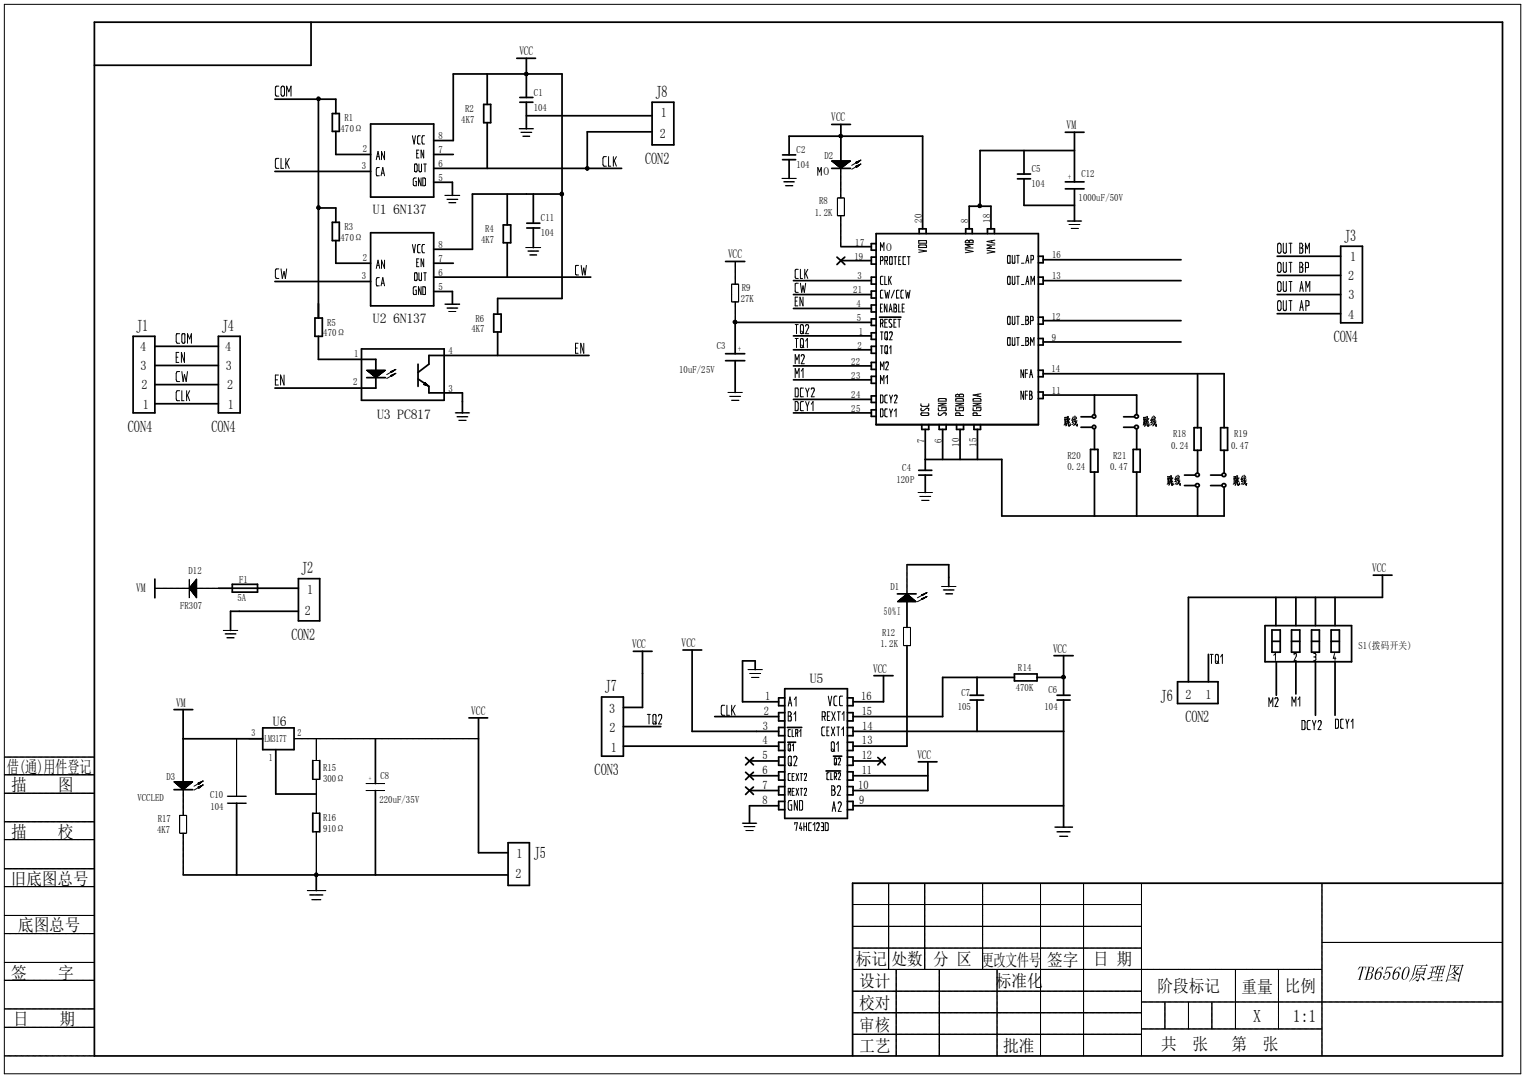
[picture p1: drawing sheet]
<svg xmlns="http://www.w3.org/2000/svg" width="297mm" height="210mm" viewBox="0 0 297 210" stroke-linecap="round" stroke-linejoin="round" font-family="sans-serif">
<g fill="none" stroke="#000" stroke-width=".19">
<path d="M.8 .8h295.2v208.2h-295.2zM54.3 16.8h-.5l-.2 .3 .1 1.5 .6 .1M54.8 16.8h.3l.3 .3v1.3l-.3 .3-.3-.1-.1-.2zM55.8 18.7v-1.9l.4 1.1 .4-1.1v1.9M54.3 30.8h-.5l-.2 .4 .1 1.5 .6 .1M54.7 30.8v2h.5M55.6 30.8v2M55.8 31.7l.5 1.1M56.3 30.8l-.7 1.2M73.2 31.1l.4-1.6 .3 1.6M73.4 30.5h.3M73.8 32.6l-.5 .1-.1 .2 .1 1.3h.5"/>
<path d="M74.2 34.2l.3-1.6 .3 1.6M74.3 33.7h.4M74.8 29.5v1.6l-.5-1.6v1.6M80.3 26.4l.3 1.6 .3-1.6M80.7 32l.4-.1 .1 .3v1l-.2 .2h-.3zM81 34.6h-.3l-.3 .3v1l.3 .3h.3v-.9h-.1M81.1 29.9h.3M81.5 29.2h-.4v1.5h.4M81.5 31.9v1.3l.2 .2h.3v-1.5M81.8 26.4h-.4l-.1 .2v1.3l.1 .1h.4M82 34.6v1.6l-.6-1.6v1.6M82.3 34.6l.5 .1v1.4l-.2 .1h-.3z"/>
<path d="M82.5 29.2v1.5l-.5-1.5v1.5M82.5 31.9h.5M82.6 26.4h-.3l-.2 .4 .1 1.1 .4 .1M82.7 31.9v1.5M86.5 38h3M87 38.8h2.2M87.3 39.5h1.4M101 25.1h2.9M101.3 25.7h2.2M101.7 26.5h1.4M118 30.5h-.4l-.3 .3 .1 1.5h.6M118.4 30.5v1.8h.5"/>
<path d="M119.4 30.5v1.8M119.5 31.2l.5 1.1M120 30.5l-.6 1.1M152.1 34.7h2.9M152.5 35.4h2.2M152.8 36.2h1.5M159.2 34.1v-1.5l.3 .8 .4-.8v1.5M161.9 31.3h3.6l-1.8 1.5zM163 38.5h1.3v3.5h-1.3zM163.7 32.8v5.7M167.6 31.2l-1.8 1M167.6 31.9l-1.8 1"/>
<path d="M54.3 52.3l-.6 .1-.1 .3 .1 1.4 .6 .1M54.7 52.3l.2 1.9 .4-1.4 .2 1.4 .3-1.9M73.2 52.2l.4-1.6 .3 1.6M73.4 51.6h.3M73.8 54l-.5 .1-.1 .3 .1 1.2h.5M74.2 55.6l.3-1.6 .3 1.6M74.3 55.1h.4M74.8 50.6v1.6l-.5-1.6v1.6M80.3 47.6l.3 1.6 .3-1.6M80.7 53.2l.4-.1 .1 .2v1.1l-.2 .2-.3-.1zM81 55.8h-.3l-.3 .2 .1 1.3h.5v-.8h-.1M81.1 51.1h.3"/>
<path d="M81.5 50.4h-.4v1.5h.4M81.5 53.1v1.3l.2 .2 .3-.1v-1.4M81.8 47.6h-.4l-.1 .2v1.2l.1 .2h.4M82 55.8v1.5l-.6-1.5v1.5M82.3 55.8l.5 .1-.1 1.4h-.4zM82.5 50.4v1.5l-.5-1.5v1.5M82.5 53.1h.5M82.6 47.6h-.3l-.2 .3 .1 1.2 .4 .1M82.7 53.1v1.5M86.5 59.2h3M87 59.9h2.2M102.3 48.2h2.9"/>
<path d="M102.7 48.9h2.2M103 49.6h1.5M112.6 51.6l-.6 .1v1.7l.6 .1M113.1 51.6l.3 1.9 .2-1.3 .3 1.3 .2-1.9M142.4 55.3h1.4v3.5h-1.4zM143.1 50.9v4.4M143.1 58.8v3.9M154.8 58.6h.3M155.3 57.8h-.5v1.7h.5M155.4 55.1l-.6 .1v1.5l.1 .2h.5M155.4 52.4h-.5l-.1 .2v1.4l.1 .2h.5M155.8 52.4v1.8h.4"/>
<path d="M155.8 55.1l.2 1.8 .3-1.3 .2 1.3 .3-1.8M156.3 57.8v1.7l-.6-1.7v1.7M156.6 52.4v1.8M156.8 53.2l.4 1M157.2 52.4l-.6 1.1M163.7 42v6M171.4 59.9h.2M171.4 48.8v-1.6l.3 .9 .3-.9v1.6M171.4 50.7h.4v-.7h-.4v1.5M171.8 59.2h-.4v1.5h.4M171.9 53.8h-.4l-.1 .1v1.3l.1 .2h.4M171.9 56.5h-.4l-.1 .1v1.3l.5 .1"/>
<path d="M172.2 53.8v1.6h.4M172.2 50.7h.5v-.7h-.5v1.5M172.2 56.5l.3 1.5 .2-1.1 .2 1.1 .2-1.5M172.5 50.7l.2 .8M172.6 59.2v1.5l-.5-1.5v1.5M173 53.8v1.6M173.1 54.4l.4 1M173.1 50h.6v1.4l-.2 .1-.4-.1zM173.5 53.8l-.5 .9M174 59.9h.4v.8h-.4v-1.5h.3l.2 .3-.2 .4M174 50h.5M174.1 56.5l-.6 1.5"/>
<path d="M174.2 50v1.5M174.9 59.2v1.5h.4M174.9 50.6h.3M175 56.5l-.5 .1v1.4h.5M175.3 50h-.4v1.5h.4M175.6 59.9h.3M175.9 56.5h-.4l-.2 .2 .1 1.3h.5M176 59.2h-.4v1.5h.4M176.3 56.5l.1 1.5 .3-1.1 .2 1.1 .2-1.5M176.3 50h-.5v1.4l.5 .1M176.6 50h.5M176.9 50v1.5"/>
<path d="M178.8 47.8l1.5-.1v.5h-1.5zM178.8 48.6l1.5 .3-1.5 .2M178.8 46.8h1.5v.5h-1.5zM187.9 48.6l1.5 .3-1.5 .3M188.6 47l-.4-.3-.3 .3v.2h1.5v-.4h-.8v.4M189.4 47.6h-1.5l.9 .3-.9 .4h1.5M192.1 48.7l1.5 .3-1.5 .3M193 46.8v.4M193.6 47.7h-1.5l.9 .3-.9 .3h1.5M193.6 46.7l-1.5 .3 1.5 .3M196.2 49.8h.4v1.4h-.4l-.1-.2zM196.3 53.8h.3v1.5l-.2 .1-.2-.1-.1-.3v-.9z"/>
<path d="M197 53.8v1.4l.2 .2 .3-.2v-1.4M197 49.7l.1 1.5 .4-.1v-1.4M197.9 53.8h.5M197.9 49.7h.5M198.1 49.7v1.5M198.1 53.8v1.6M198.8 55.4h.5M198.8 51.2h.5M199.6 55.4l.4-1.6 .2 1.6M199.6 51.2l.4-1.5 .2 1.5M199.8 54.8h.4M199.8 50.7h.4"/>
<path d="M200.7 50.5h.4l.1-.5-.2-.3h-.3v1.5M200.7 55.4v-1.6l.3 .9 .3-.9v1.6M207.7 43h2.9M208 43.7h2.2M208.4 44.4h1.5M248.8 47.4l.3-.1 .2 .4v1.2l-.2 .4-.3-.1-.1-.3zM248.8 54.9l.3-.1 .2 .3v1.3l-.2 .3-.3-.1-.1-.2zM248.8 51.1h.3l.2 .3v1.3l-.2 .3-.3-.1-.1-.2zM248.8 58.6l.3-.1 .2 .3v1.3l-.2 .4-.3-.1-.1-.3zM249.8 47.3v1.6l.2 .4 .4-.2v-1.8M249.8 51.1v1.6l.2 .3 .4-.2v-1.7M249.8 54.8v1.6l.2 .3 .4-.1v-1.8"/>
<path d="M249.8 58.5v1.6l.2 .4 .4-.2v-1.8M250.9 47.3h.6M250.9 54.8h.6M250.9 51.1h.6M250.9 58.5h.6M251.2 47.3v2M251.2 51.1v1.9M251.2 54.8v1.9M251.2 58.5v2M253 47.3h.3l.3 .5-.3 .5 .3 .1v.6l-.3 .3h-.3zM253 48.3h.3M253 51.1h.3l.3 .4-.3 .5 .3 .2v.5l-.3 .3h-.3z"/>
<path d="M253 52h.3M253 56.7l.3-1.9 .4 1.9M253.1 56h.5M253.1 59.8h.5M254.1 49.3v-2l.3 1.1 .4-1.1v2M254.1 52.1l.6-.1v-.8l-.3-.1h-.3v1.9M254.2 59.5l.6-.1v-.7l-.3-.2h-.3v2M254.2 56.7v-1.9l.3 1.1 .4-1.1v1.9M34.3 69.5h.3M34.8 68.6h-.5v1.9h.5M35 64.9h-.6l-.1 .3 .1 1.5 .6 .1M35 72.3l-.6 .1-.1 .2 .1 1.6 .6 .1"/>
<path d="M35 76h-.5l-.2 .4 .1 1.5 .6 .1M35.4 76v2h.4M35.4 72.3l.2 2 .3-1.4 .3 1.4 .3-2M35.5 64.9l.5 .1v1.6l-.2 .2-.3-.1-.1-.2zM35.9 68.6v1.9l-.6-1.9v1.9M36.3 76v2M36.5 66.8v-1.9l.4 1.1 .4-1.1v1.9M36.5 76.9l.4 1.1M36.9 76l-.6 1.2M53.6 73.9h.4M54.2 73h-.6v1.9h.6M55.3 73v1.9l-.7-1.9v1.9"/>
<path d="M71.4 72.1h3.6l-1.8 1.4zM77 71.9l-1.7 1M77 72.6l-1.7 1.1M87.3 60.6h1.4M112 67.7h.4M112.5 66.8h-.5v1.9h.5M113.6 66.8v1.9l-.6-1.9v1.9M141.6 76.4h2.9M142 77.1h2.2M142.3 77.9h1.5M154.8 63.2h.6M154.8 78.1l.5 .1 .1 .3v1.1l-.3 .3h-.3z"/>
<path d="M154.8 75.5h.5l.1 .3-.1 1.4h-.5zM154.8 70.8v-1.8l.3 1 .4-1v1.8M154.8 73.5v-1.8l.3 1 .4-1v1.8M154.8 65.9h.6M155 63.2v1.7M155 65.9v1.7M156 63.2h.3l.1 .3v1.1l-.3 .3h-.3v-1.6zM156 65.9l.3 .1 .1 .2v1.1l-.3 .3h-.3v-1.6zM156 72.2l.3-.5v1.8M156 69.3l.1-.3 .4 .1v.3l-.5 1.4h.5M156 64.4l.5 .5M156 67.1l.5 .5"/>
<path d="M156.4 78.1h-.4l-.2 .2v1.5l.6 .1M156.4 75.5l-.6 .1v1.5l.6 .1M156.8 63.5l.2-.3h.3l.1 .5-.6 1.2h.6M156.8 66.4l.3-.5v1.7M156.8 75.5l.3 .9M156.8 78.1l.3 1M157.1 76.4v.8M157.1 79.1v.8M157.5 75.5l-.4 .9M157.5 78.1l-.4 1M157.9 75.8l.1-.3h.4l.1 .4-.6 1.3h.6M157.9 78.7l.3-.6v1.8"/>
<path d="M171.4 79.6h.4l.1 .2v1.1l-.2 .2h-.3zM171.4 62.9h.4v-.8h-.4v1.6M171.4 72v-1.6l.3 .9 .3-.9v1.6M171.4 74.7v-1.6l.3 .9 .3-.9v1.6M171.4 76.9h.3l.2 .2v1l-.2 .3h-.3zM171.4 64.6h.5M171.4 67.3h.5M171.6 64.6v1.5M171.6 67.3v1.5M171.6 62.9l.3 .8M172.2 62.8h.4M172.3 64.6h.4v1.4l-.1 .1-.4-.2z"/>
<path d="M172.3 67.3h.4v1.4l-.1 .1-.4-.2zM172.4 73.6l.3-.5v1.6M172.4 70.7l.1-.3 .4 .1v.5l-.5 1h.5M172.5 65.7l.3 .4M172.5 68.4l.3 .4M172.7 79.6h-.4l-.1 .2v1.1l.3 .2h.2M172.7 62.1h-.5v1.6h.5M172.7 76.9l-.4 .1-.1 .1v1l.1 .2 .4 .1M173.1 60.7l.2-1.5 .4 1.5M173.1 60.2h.4M173.1 64.9l.1-.3 .5 .1v.4l-.6 1h.6M173.1 67.7l.3-.4v1.5"/>
<path d="M173.1 76.9l.3 .7M173.1 79.6l.3 .7M173.4 77.6v.8M173.6 62.2h-.5v.5l.5 .5v.4h-.5M173.7 76.9l-.3 .7M173.7 79.6l-.3 .7M174 62.8h.2M174.1 77.1l.1-.2 .4 .1v.4l-.5 1h.5M174.4 62.1h-.4v1.6h.4M174.8 62.1h.5M175 62.1v1.6M179.2 78.6v.3l.3 .2 1.3-.1v-.4"/>
<path d="M179.3 79.4v.5h.4l.7-.5 .4 .1-.1 .4M182.6 79.3l.1 .6h1.4v-.6h-.8v.3M182.6 78.5h1.5l-1.5 .5h1.5M182.7 77.6h1.2h.2v.5h-1.5zM186 79.3l.1 .6h1.4v-.6h-.8v.3M186 78.5h1.5l-1.5 .5h1.5M186 77.6h1.3l.2 .1v.4h-1.5zM186 76.9l.4-.2 .3 .2 .2-.2h.5l.1 .2v.3h-1.5zM186.7 76.9v.3M189.4 77.6h1.3l.2 .1v.4h-1.5zM189.4 79.3l.1 .6h1.3l.1-.6h-.8v.3M189.4 78.5h1.5l-1.5 .5h1.5"/>
<path d="M190.3 76.7v.4M190.9 76.6l-1.5 .3 1.5 .3M196.2 61.6h.4v1.5l-.2 .1-.2-.1-.1-.3zM196.2 65.7h.4v1.4l-.2 .1h-.1l-.2-.2zM197 61.6v1.4l.2 .2 .3-.2v-1.4M197 65.7v1.4l.2 .1 .3-.1v-1.4M197.9 65.7h.5M197.9 61.6h.5M198.1 61.6v1.6M198.1 65.7v1.5M198.8 67.2h.5M198.8 63.2h.5"/>
<path d="M199.2 72v1.5l-.5-1.5v1.5M199.2 76.1v1.6l-.5-1.6v1.6M199.6 76.9h.4M199.6 72.6h.4M199.6 66.4h.5v-.7h-.5v1.5h.4l.2-.3-.2-.5M199.6 61.6h.4l.2 .1v.4l-.2 .2 .2 .5-.2 .4h-.4zM199.6 62.3h.4M200 72h-.4v1.5M200 76.1h-.4v1.6M200.4 76.1l.4 .2v.4l-.1 .2a.45 .45 0 0 1 .2 .5 .45 .45 0 0 1-.5 .3zM200.4 76.9h.3M200.4 73.5l.3-1.5 .3 1.5"/>
<path d="M200.5 72.9h.3M200.6 62.4l.5-.1v-.6l-.2-.1h-.3v1.6M200.6 67.2v-1.5l.3 .8 .4-.8v1.5M253 60.5l.3-2 .4 2M88.6 80.3h2.8M88.9 81.1h2.2M89.2 81.8h1.6M173.4 80.3v.8M174.1 80l.3-.4v1.5M178.6 95.8h2.9M179 96.6h2.2M179.3 80.3h1.4l.1 .5-1.3 .1-.3-.2z"/>
<path d="M179.3 97.4h1.5M182.7 80.3l-.1 .4 .3 .2 .7-.6h.5v.6M186.9 80.9v-.4l-.2-.2-.7 .1v.5h1.5M190.2 80.9l-.1-.6-.7 .1v.5h1.5M207.3 81.2v.6M207.3 82v.6M207.3 81.3l.2-.1v.4h-.2M207.4 81.6l-.1 .9M207.4 82h.1M207.6 82.4l-.5 .3M207.6 81.6l.1 .2M207.8 81v1.1l-.4 .8"/>
<path d="M207.8 82l-.3 .1M207.9 81l.1 1.9 .3-.1v-.3M207.9 82l.3 .2M208.2 81.4l-.3 .5M208.9 81.1l-.3 .7 .3-.1M209 81.5l-.3 .7 .3-.1M209 82.4l-.4 .2M209.2 80.9l.1 1.6 .3 .4 .1-.4M209.4 81.1l.1 .3M209.5 81.4l-.5 .3M209.5 82l-.2 .5-.3 .3M209.6 81.9l-.6 .1"/>
<path d="M222.6 81.3l.1 .5-.1-.1 .3-.1 .1 .2M222.6 81.2v.1M222.6 82v.6M222.6 81.3h.3l-.1-.1v.4M222.8 81.6v.9M222.9 82h-.1M222.9 82.4l-.4 .3M223.1 81v1.3l-.3 .7M223.1 82l-.3 .2M223.4 81v1.9h.2v-.4M223.4 82l.1 .2M223.6 81.4l-.2 .5"/>
<path d="M224.3 81.1l-.4 .7h.4M224.4 81.5l-.4 .8 .4-.2M224.5 82.4l-.6 .3M224.5 80.9l.1 1.3 .4 .8v-.5M224.7 81.1l.2 .3M224.9 81.5l-.4 .2M225 81.9l-.5 .1M225 82l-.6 .9M227.2 92.7l.1 .1M227.3 92.8v.5M227.3 93.5v.6M227.3 92.8h.3"/>
<path d="M227.4 93.1v1M227.4 93.5h.2M227.6 92.7v.4h-.3M227.7 93.9l-.5 .3M227.7 93.1l.1 .2M227.8 92.5v1.1l-.3 .8M227.8 93.5l-.2 .2M228 93.5l.3 .2M228 92.5v1.8h.3M228.3 94v.3zM228.3 93l-.3 .4M228.9 92.6l-.2 .7h.2"/>
<path d="M229 93l-.3 .7 .3-.1M229.1 93.9l-.4 .3M229.3 92.5l.1 1.5 .3 .4v-.3M229.4 92.6l.1 .3M229.5 93l-.4 .2M229.6 93.4l-.5 .2M229.6 93.6l-.2 .5-.4 .2M240.2 92.8h.3M240.2 92.7v.6M240.2 93.5v.6M240.4 93.5h.1M240.4 93.1v1"/>
<path d="M240.5 92.7v.4h-.3M240.5 93.9l-.5 .3M240.5 93.1l.1 .2M240.7 92.5v1.3l-.3 .6M240.7 93.5l-.2 .2M240.9 92.5l.1 1.9 .2-.1v-.3M240.9 93.5l.2 .2M241.1 93l-.2 .4M241.8 92.6l-.2 .7h.2M241.9 93l-.3 .7 .4-.1M242 93.9l-.4 .3M242.1 92.5l.1 1.3 .4 .6 .1-.3"/>
<path d="M242.3 92.6l.2 .3M242.5 93l-.4 .2M242.5 93.6l-.3 .5-.3 .2M242.6 93.4l-.6 .2M30.1 114.5h6.7M36.8 112.7v3.6M38.3 112.7v3.6l-1.5-1.8zM38.3 114.5h4.3M174.7 117.1l1.8-1.5 1.8 1.5zM176.5 109.9v5.7M180.4 115.3l-1.8 1M180.4 116.1l-1.8 1"/>
<path d="M183.2 114.1h2.9M183.6 114.8h2.2M184 115.6h1.4M43.4 122.7h2.9M43.8 123.4h2.2M44.1 124.1h1.5M126 139h.6M126.3 139v1.9M127.3 139l.4 .2-.1 1.7-.5-.1v-1.6zM128.2 139.4l.2-.4 .4 .2v.5l-.6 1.2h.6M141.1 137.2h-.5l-.2 .4 .1 1.5 .6 .1M141.5 137.2v2h.5"/>
<path d="M142.4 137.2v2M142.6 138.1l.5 1.1M143.1 137.2l-.7 1.2M145.5 130.3h2.9M145.9 131.1h2.2M146.2 131.8h1.5M153.4 137.4l.4-1.8 .3 1.8M153.4 138.5h.4l.2 .4-.2 .5 .2 .1-.1 .8h-.5zM153.4 139.4h.4M153.6 136.8h.4M154.5 139l.4-.5v1.8M154.6 136.1l.3-.5v1.8"/>
<path d="M160 139.4h.6v-.7l-.2-.2h-.4v1.7M160.4 139.4l.2 .8M161 139.4h.4M161.2 135.5l.3 1.8 .4-1.8M161.5 138.5h-.5v1.7h.5M161.9 138.5l.7 1.7M162.6 138.5l-.7 1.7M162.9 135.5l-.5 .1-.1 .2 .1 1.4 .5 .1M163 138.5h.6M163.2 138.5v1.7M163.9 139l.4-.5v1.7M164 135.5h-.4l-.2 .1v1.6l.2 .1h.4"/>
<path d="M175.9 122.1h1.3v3.5h-1.3zM235.5 127.3h.6M235.8 127.3v1.8M236.7 127.3l.4 .1 .1 .3v1.1l-.3 .3-.3-.2v-1.4zM236.8 128.6l.4 .5M237.6 127.8l.3-.5v1.8M247 137.5v-1.7l.3 1 .4-1v1.7M247.9 127.5l.3-.3v1.3M248.2 136.1v-.3h.5l.1 .4-.6 1.3h.6M251.5 137.4v-1.8l.4 1.1 .3-1.1v1.8M251.9 127.4v-.2l.4 .1v.4l-.4 .8h.4M252.6 136.1l.4-.5v1.8"/>
<path d="M255.7 127.2h.3l.1 .1v.4l-.2 .1M255.7 127.8h.3l.1 .2-.1 .5h-.3M259.8 127.2l-.3 .9h.5M259.8 127.8v.7M259.9 140h.5l.1 .3v1.1l-.2 .3h-.4zM261.5 140h-.6v1.6l.2 .1h.4M262 140l.2 .8M262.6 140l-.4 .8M.8 159.9h17.6M.8 154.3h17.6M.8 150.8h17.6M.8 147.3h17.6"/>
<path d="M33.9 152.1h3.6l-1.9 1.6zM35 158.7h1.3v3.4h-1.3zM35.6 153.7v5M39.5 152l-1.7 1M39.5 152.7l-1.7 1.1M44.2 154.9h3.7M44.2 156.3h3.7M46.1 143.8v11.1M48.4 143.8h2.7M57.2 143.8h35.9M60.9 158.2h1.3M60.9 151.6h1.3"/>
<path d="M60.9 148h1.3M61.6 143.8v4.2M61.6 151.6v6.6M71.2 152.5h3.6M71.2 153.8h3.6M127.4 140.4l.4 .5M153.4 154.1h.4v-.7h-.4v1.4M153.5 144.8h.3v1.2l-.1 .1-.3-.1zM153.5 147.2h.5v1.6l-.2 .2-.3-.1-.1-.2zM153.7 154.1l.1 .7M153.7 145.7l.2 .4M153.8 148.4l.3 .6"/>
<path d="M153.8 142l-.4 .1v1.2h.4M153.8 150.5l-.4 .1v1.2l.4 .1M154.1 155.8l-.6 .1-.1 .2 .1 1.5h.6v-1h-.3M154.2 142v1.3h.3M154.2 151.1h.2M154.2 154h.2M154.2 145.1l.2-.3v1.3M154.5 147.5v-.3h.5l.1 .4-.6 1.4h.6M154.6 150.5h-.4v1.4h.4M154.6 153.4h-.4v1.4h.4M154.9 142.7l.4-.1-.1-.6h-.3v1.3M154.9 150.5l.5 1.4"/>
<path d="M154.9 153.4l.5 1.4M155.1 142.7l.2 .6M155.2 155.8v1.8l-.6-1.8v1.8M155.4 150.5l-.5 1.4M155.4 153.4l-.5 1.4M155.6 155.8h.4l.2 .2v1.5l-.2 .1h-.4zM155.6 142.3l.3-.3v1.3M155.8 150.5h.4M155.8 153.4h.4M156 150.5v1.4M156 153.4v1.4M156.5 150.8l.1-.3 .4 .1v.4l-.5 .9h.5"/>
<path d="M156.5 153.7l.1-.3 .4 .1v.3l-.5 1h.5M160.5 141.5h-.4l-.2 .2 .1 1.4 .5 .1M161 142.2h.2M161.4 150.4l-.4 .1v1.1l.4 .1M161.4 141.5h-.4v1.7h.4M161.7 150.4v1.3h.4M161.8 141.5l.7 1.7M161.9 153.8h.4l.2-.2v-.4l-.3-.3h-.3v1.9l.5-.1 .2-.4-.2-.5h-.2M162 157.9l.3-1.9 .3 1.9M162 144.4h.3l.1 .3v1.2l-.3 .3-.3-.2v-1.5zM162.1 145.7l.4 .5M162.1 157.2h.5"/>
<path d="M162.4 151.1l.4-.1v-.5l-.2-.1h-.2v1.3M162.5 147.5h.1l.2 .2v.9l-.2 .2h-.2zM162.5 141.5l-.7 1.7M162.6 151.1l.2 .6M162.6 148.4l.3 .4M162.8 144.9l.4-.5v1.8M162.9 141.5h.5M163 153.2l.2-.3 .4 .2v.5l-.6 1.2h.6M163.2 156.4l.1-.4 .4 .1v.4l-.5 1.4h.5M163.2 150.6l.1-.2 .3 .1v.4l-.4 .8h.4M163.2 141.5v1.7M163.2 147.7l.1-.2 .3 .1v.4l-.4 .8h.4"/>
<path d="M163.8 142l.4-.5v1.7M253.4 140.2h.4l.2 .2v1.4l-.2 .2h-.4zM255 140.2l-.5 .1-.1 .2 .1 1.4 .5 .1M255.4 140.2l.4 .9M255.8 141.1v.9M256.1 140.2l-.3 .9M256.5 140.5l.3-.3 .3 .2v.5l-.6 1.1h.6M262.2 140.8v.9M263 140.5l.3-.5v1.7M.8 178.1h17.6M.8 169.1h17.6M.8 172.6h17.6"/>
<path d="M.8 163.4h17.6M35.6 162.1v8.2M59.8 173.3h3.6M60.2 174.2h2.7M60.6 175.1h1.9M60.9 161.9h1.3M61.6 161.9v8.4M144.4 160.2h2.9M144.8 160.9h2.2M145.1 161.6h1.5M154.7 160.4v-.3h.5l-.3 1.5M155.9 160.1l-.3 1.1h.5"/>
<path d="M156 160.9v.7M156.5 160.1v1.5M156.5 160.9h.5M157 160.1v1.5M157.9 160.1l-.5 .1v1.3l.5 .1M158.2 160.5l.4-.4v1.5M158.9 160.4l.2-.3 .3 .1v.5l-.5 .9h.5M159.9 160.1l.4 .1v.7h-.4M160.1 160.9l.2 .1v.6h-.4M160.6 160.1h.4l.2 .3-.1 1.2h-.5zM165.9 176h56.3M173 171.9v16.7"/>
<path d="M180 171.9v16.7M191.3 171.9v16.7M202.5 171.9v33.6M205.2 161h3.6M205.7 161.9h2.7M206.2 162.7h1.7M210.9 171.9v33.6M222.2 171.9v33.6M257.3 171.9v33.6M.8 199.9h17.6M.8 196.3h17.6M.8 190.8h17.6"/>
<path d="M.8 187.3h17.6M.8 181.7h17.6M165.9 180.3h56.3M165.9 184.5h56.3M165.9 188.6h91.4M165.9 192.9h56.3M165.9 197.1h56.3M174.4 188.6v16.9M182.8 188.6v16.9M194.1 188.6v16.9M222.2 195h70.2M226.7 195v5.2"/>
<path d="M231.3 195v5.2M235.9 195v5.2M240.5 188.6v11.6M248.8 188.6v11.6M257.3 183.4h35.1M.8 205.5h17.6M165.9 201.3h56.3M222.2 200.2h35.1"/>
</g>
<g fill="none" stroke="#000" stroke-width=".34">
<path d="M18.4 4.3h274v201.2h-274zM53.5 19.3h11.9v2.8M60.5 4.3v8.4h-42.1M62 19.3v42.6M94.8 14.4v5.9M100.6 11.3h3.6M101.2 19h2.5M101.2 19.9h2.5M102.4 11.3v7.7M102.4 19.9v5.2M126.9 19.9h4.2v8.3h-4.2zM53.5 33.4h18.6"/>
<path d="M64.7 22.1h1.3v3.5h-1.3zM65.4 25.6v4.5h6.7M72.1 24.1h12.3v14.3h-12.3zM84.4 35.5h3.7v2.5M84.4 30.1h3.8M84.4 27.3h3.8v-12.9h21.2v43.7h-12.5v3M84.4 32.8h36.6M94.1 20.3h1.4v3.6h-1.4zM94.8 23.9v8.9M98.7 37.8v6M102.4 22.5h24.5M103.8 37.8v5.6"/>
<path d="M109.6 37.8h-17.7v10.7h-7.5M126.9 25.7h-12.6v7.1M152.3 30.1h2.6M152.3 31.1h2.6M153.6 30.1v-3.6h26v18M153.6 31.1v3.6M161.9 32.8h3.6M161.9 24.2h3.6M163.7 24.2v7.1M198 33.9h2.6M198 34.8h2.6M199.3 29.3v4.6"/>
<path d="M199.3 34.8v5.2h9.8M207.3 35.4h3.7M207.3 36.7h3.7M207.3 25.7h3.7M209.1 25.7v9.7M209.1 36.7v6.3M209.1 29.3h-18.3v10.8M53.5 54.8h18.6M61.7 40.5h3.7v2.8M64.7 43.3h1.3v3.5h-1.3zM65.4 46.8v4.4h6.7M72.1 45.3h12.3v14.2h-12.3z"/>
<path d="M84.4 56.7h3.7v2.5M84.4 51.2h3.8M84.4 53.9h30.6M98 43.8h1.4v3.4h-1.4zM98.7 47.2v6.7M102.5 43.4h2.6M102.5 44.4h2.6M103.8 44.4v3.8M141.2 50.9h3.7M154.4 54.6h15.2M154.4 57.3h15.2M162.9 50l.8 .7"/>
<path d="M163.7 48h5.9M163.7 50.7h5.9M163.7 50.7l-.8 .8M163.7 50.7l.7 .8M164.4 50l-.7 .7M170.5 53.9h-.9v1.4h.9M170.5 45.5h31.6v37.1h-31.6zM170.5 47.4h-.9v1.3h.9M170.5 50h-.9v1.4h.9M170.5 56.6h-.9v1.4h.9M170.5 59.4h-.9v1.3h.9M178.9 45.5v-1h1.4v1"/>
<path d="M188 45.5v-1h1.2v1M188.6 44.5v-4.4h4.3v4.4M192.2 45.5v-1h1.3v1M202.1 53.9h.9v1.4h-.9M202.1 49.9h.9v1.2h-.9M203 50.5h26.9M203 54.6h26.9M248.6 49.9h12.3M248.6 57.3h12.3M248.6 53.6h12.3M260.9 47.9h4.3v14.9h-4.3zM25.9 65.4h4.2v14.9h-4.2z"/>
<path d="M30.1 67.4h12.4M30.1 71.1h12.4M30.1 74.8h12.4M30.1 78.6h12.4M42.5 65.4h4.2v14.9h-4.2zM61.3 61.9h1.4v3.5h-1.4zM62 65.4v4.5h11.2v2.2M70.4 67.9h16v10h-16zM71.4 73.5h3.6M73.2 73.5v2h-19.7M81.4 70.9v4.3M81.4 73.7l2.1 1.5v1.3h6.5v3.8"/>
<path d="M96.1 61.1h1.4v3.5h-1.4zM96.9 64.6v4.6M114.6 69.2h-31.1v1.7l-2.1 1.6M141.2 68.8h3.7M141.2 70.2h3.7M143.1 70.2v6.2M154.4 60h15.2M154.4 65.4h15.2M154.4 68.1h15.2M154.4 77.7h15.2M154.4 71.2h15.2M154.4 73.9h15.2"/>
<path d="M169.6 62.7h-26.5v6.1M170.5 67.4h-.9v1.3h.9M170.5 62.1h-.9v1.2h.9M170.5 64.8h-.9v1.2h.9M170.5 70.5h-.9v1.4h.9M170.5 73.2h-.9v1.4h.9M170.5 77h-.9v1.3h.9M170.5 79.8h-.9v1.2h.9M171.2 61.7h4.1M202.1 61.7h.9v1.4h-.9M202.1 65.9h.9v1.2h-.9M202.1 72.1h.9v1.2h-.9"/>
<path d="M202.1 76.3h.9v1.3h-.9M203 62.4h26.9M203 66.5h26.9M203 76.9h18.2v3.8M203 72.7h35.3v10.5M213 76.9v3.8M233.1 72.7v10.5M248.6 61h12.3M154.4 80.3h15.2M178.8 92.5h2.6M178.8 91.5h2.6M179.4 82.6v1h1.4v-1"/>
<path d="M180.1 83.6v7.9M180.1 92.5v3.3M180.1 89.4h14.9v11h43.3v-5.5M182.8 82.6v1h1.3v-1M183.5 83.6v5.8M186.2 82.6v1h1.3v-1M186.9 83.6v5.8M189.6 82.6v1h1.2v-1M190.2 83.6v5.8M210.4 83.1h2.2M210.4 81.1h2.2M212.3 87.5h1.4v4.4h-1.4z"/>
<path d="M213 83.6v3.9M213 91.9v8.5M218.7 83.1h2.1M218.7 81.1h2.1M220.6 87.5h1.3v4.4h-1.3zM221.2 83.6v3.9M221.2 91.9v8.5M230.5 92.5h2.2M230.5 94.5h2.2M232.4 83.2h1.4v4.4h-1.4zM233.1 87.6v4.4M233.1 94.9v5.5"/>
<path d="M235.6 92.5h2.2M235.6 94.5h2.2M237.6 83.2h1.3v4.4h-1.3zM238.3 87.6v4.4M30.1 112.7v3.6M42.6 114.5h15.5M45.2 113.7h4.9v1.5h-4.9zM58.1 112.6h4.1v8.2h-4.1zM58.1 119h-13.2v3.7M174.7 115.6h3.6M176.5 109.9h8.2v4.2M176.5 117.1v5"/>
<path d="M248.3 116.2v5.6M252.2 116.2v5.6M256 116.2v5.6M259.8 116.2v5.6M267.3 111.9h3.6M269.1 111.9v4.3h-37.8v16.5M33.9 138.1h3.6M35.6 138.1v14M91.3 139.7h3.6M93.1 139.7v26.2h5.8M117.1 135.6h4.2v11.6h-4.2zM123.3 126.7h3.6"/>
<path d="M125.1 126.7v11h-3.8M132.9 126.5h3.7M134.7 126.5v15.8h16.9M139.1 139.4h12.5M147 130.3v-1.7h-2.5v8h7.1M152.7 135.8h-1.1v1.5h1.1M152.7 138.7h-1.1v1.6h1.1M152.7 134h12.2v25.3h-12.2zM164.9 138.7h1.1v1.6h-1.1M164.9 135.8h1.1v1.5h-1.1M170.1 131.5h3.7M172 131.5v5.1h-6"/>
<path d="M176.5 125.6v19.6h-10.5M188.8 136.2h2.6M188.8 135.3h2.6M190.2 131.8v3.5M190.2 136.2v6.1M197.4 131.8h-13.9v7.6h-17.5M197.4 131.1h4.4v1.4h-4.4zM201.8 131.8h5.2M205.1 127.6h3.8M205.7 136.2h2.6M205.7 135.3h2.6M207 127.6v7.7"/>
<path d="M207 136.2v24.8M229.2 132.7h7.9v4.2h-7.9zM235.2 127.3v5.4M246.2 121.8h16.9v7h-16.9zM247.6 122.6h1.6v4.3h-1.6zM247.6 124.8h1.6M248.4 128.8v6.5M251.4 122.6h1.6v4.3h-1.6zM251.4 124.8h1.6M252.2 128.8v6.2M255.3 122.6h1.5v4.3h-1.5zM255.3 124.8h1.5"/>
<path d="M256 128.8v10.4M259.1 122.6h1.6v4.3h-1.6zM259.1 124.8h1.6M259.8 128.8v10.4M33.9 153.7h3.6M35.6 143.8h15.5M46.1 156.3v14M51.1 141.6h6.1v4.3h-6.1zM53.7 145.9v8.6h7.9M60.9 148v3.6M60.9 158.2v3.7M62.2 148v3.6"/>
<path d="M62.2 158.2v3.7M73.1 143.8v8.7M73.1 153.8v16.5M121.3 145.2h30.3M121.3 141.4h7.3M145.1 147.4l.8 .7M145.1 150.3l.8 .7M145.1 153.2l.8 .6M145.9 148.1l-.8 .7M145.9 148.1l.7 .7M145.9 148.1h5.7M145.9 151h5.7"/>
<path d="M145.9 153.8h5.7M145.9 151l-.8 .7M145.9 151l.7 .7M145.9 153.8l-.8 .8M145.9 153.8l.7 .8M146.6 147.4l-.7 .7M146.6 150.3l-.7 .7M146.6 153.2l-.7 .6M151.6 156.8h-5.7v3.4M152.7 150.2h-1.1v1.6h1.1M152.7 141.6h-1.1v1.6h1.1M152.7 144.4h-1.1v1.6h1.1"/>
<path d="M152.7 147.3h-1.1v1.6h1.1M152.7 153.1h-1.1v1.6h1.1M152.7 156h-1.1v1.6h1.1M153.2 141.6h2.8M153.3 144.4h1.6M160.8 150h2.8M162.2 147.2h1.6M164.9 150.2h1.1v1.6h-1.1M164.9 147.3h1.1v1.6h-1.1M164.9 144.4h1.1v1.6h-1.1M164.9 141.6h1.1v1.6h-1.1M164.9 153.1h1.1v1.6h-1.1"/>
<path d="M164.9 156h1.1v1.6h-1.1M166 148.1h5.6M166 151h14.6M166 142.3h41M166 156.8h41M170.9 147.4l.7 .7M171.6 148.1l.7 .7M172.3 147.4l-1.4 1.4M178.7 148.3h3.7M180.6 148.3v5.5h-14.6M35.6 170.3h63.3M61.6 170.3v3"/>
<path d="M98.9 164h4.1v8.3h-4.1zM292.4 171.9h-126.5v33.6"/>
<circle cx="62" cy="19.2" r=".28"/>
<circle cx="102.4" cy="14.4" r=".28"/>
<circle cx="109.3" cy="37.8" r=".28"/>
<circle cx="114.3" cy="32.8" r=".28"/>
<circle cx="163.6" cy="26.5" r=".28"/>
<circle cx="62" cy="40.4" r=".28"/>
<circle cx="190.6" cy="40" r=".28"/>
<circle cx="143.1" cy="62.7" r=".28"/>
<circle cx="212.9" cy="81" r=".34"/>
<circle cx="212.9" cy="83.1" r=".34"/>
<circle cx="221.2" cy="81" r=".36"/>
<circle cx="221.2" cy="83.1" r=".36"/>
<circle cx="233.1" cy="92.4" r=".36"/>
<circle cx="233.1" cy="94.4" r=".36"/>
<circle cx="238.2" cy="92.4" r=".36"/>
<circle cx="238.2" cy="94.4" r=".36"/>
<circle cx="207" cy="131.7" r=".28"/>
<circle cx="61.5" cy="170.2" r=".28"/>
</g>
<g fill="#000">
<path d="M80.5 34.6v.2zM80.5 36v.2zM81.1 33.3v.1zM81.6 33.3v.1zM117.4 30.5v.1zM53.7 52.3v.2zM80.5 55.8v.2zM81.1 54.4v.2zM81.6 54.4v.2zM175.8 51.3v.2zM180.3 46.7v.2zM196.2 49.7v.2z"/>
<path d="M196.6 49.7v.2zM201.1 49.7v.2zM155.3 79.8v.1zM156.3 64.8v.1zM156.3 67.5v.1zM171.8 78.2v.2zM171.8 76.9v.1zM172.3 66v.1zM172.3 76.9v.1zM172.3 78.2v.2zM172.7 66v.1zM174.2 76.9v.1z"/>
<path d="M179.3 78.9v.2zM182.7 77.6v.1zM186 76.8v.2zM186.4 76.6v.2zM186.7 76.8v.2zM187.5 77.6v.1zM190.8 77.6v.1zM196.2 67.1v.1zM196.6 67.1v.1zM200.2 66v.1zM171.8 80.9v.2zM172.3 80.9v.2z"/>
<path d="M179.3 80.7v.2zM182.7 80.7v.2zM207.5 81.5v.2zM207.5 81.1v.2zM207.5 82.7v.2zM207.9 82.2v.2zM207.9 82.5v.1zM207.9 82.6v.2zM208 82.7v.2zM208 82.8v.2zM208.1 82.8v.2zM208.7 82.1v.2z"/>
<path d="M209.6 82.8v.2zM223.1 81.7v.2zM223.3 82.5v.1zM223.4 82.8v.2zM223.5 82.8v.2zM227.5 94.3v.2zM227.6 93v.2zM227.6 92.7v.2zM228 93.7v.2zM228 94v.1zM228 94.1v.2zM228 94.2v.2z"/>
<path d="M228.1 94.3v.2zM228.2 94.3v.2zM229.7 94.3v.2zM240.5 93v.2zM240.5 92.7v.2zM240.9 93.7v.2zM240.9 94v.1zM240.9 94.1v.2zM241 94.3v.2zM241.6 93.6v.2zM242.6 94.3v.2zM153.5 147.2v.1z"/>
<path d="M153.8 146v.1zM155 147.2v.1zM160 141.5v.1zM162.4 147.5v.2zM162.4 148.7v.1zM162.7 147.5v.2zM162.7 148.7v.1zM163.2 147.5v.2zM163.6 150.4v.1zM260.4 140v.1zM159 160.1v.2zM161.1 160.1v.2z"/>
<path d="M264.6 188.1h1.3v.6l-.2-.5h-.4l-.5 2.3 .1 .1-.7 .1 .3-.1 .6-2.3a.54 .54 0 0 0-.8 .4zM269.9 188.1h1.1v.2h-1l-.4 1.1a.58 .58 0 0 1 .9-.2 .58 .58 0 0 1 0 .9 .64 .64 0 0 1-.6 .5 .64 .64 0 0 1-.7-.4v-.2l.3-.1-.1 .4a.46 .46 0 0 0 .5 .3 .46 .46 0 0 0 .4-.5l.1-.4a.4 .4 0 0 0-.4-.5 .4 .4 0 0 0-.4 .4l-.1-.1z"/>
<path d="M266.2 188.1l.9 .1a.56 .56 0 0 1 .3 .6 .56 .56 0 0 1-.5 .4 .78 .78 0 0 1-.2 1.4l-1.2 .1 .3-.1 .6-2.3zM266.4 189.3l-.4 1.2a.74 .74 0 0 0 .9-.3 .74 .74 0 0 0-.1-.8zM266.6 188.2l-.2 1a.72 .72 0 0 0 .8-.9z"/>
<path d="M267.8 189.7v.2a.43 .43 0 0 0 .2 .7 .43 .43 0 0 0 .6-.5v-.3a.36 .36 0 0 0 0-.5 .36 .36 0 0 0-.5 .1zM268.1 188.5l.3-.2a.53 .53 0 0 1 .8 .1v.2h-.3l.1-.3a.58 .58 0 0 0-.9 .5l-.2 .7a.54 .54 0 0 1 .7-.4 .54 .54 0 0 1 .3 .7 .8 .8 0 0 1-.5 .8 .8 .8 0 0 1-.9-.2l.2-1.2z"/>
<path d="M271.3 189.7l-.1 .2a.43 .43 0 0 0 .3 .7 .43 .43 0 0 0 .5-.5l.1-.3a.36 .36 0 0 0 0-.5 .36 .36 0 0 0-.6 .1zM271.6 188.5l.2-.2a.53 .53 0 0 1 .9 .1l-.1 .2h-.2l.1-.3a.58 .58 0 0 0-.9 .5l-.2 .7a.54 .54 0 0 1 .7-.4 .54 .54 0 0 1 .3 .7 .8 .8 0 0 1-.5 .8 .8 .8 0 0 1-.9-.2l.2-1.2z"/>
<path d="M273.6 188.4a2.31 2.31 0 0 0-.4 2.2h.1a2.1 2.1 0 0 0 .8-1.8l-.1-.6zM273.3 188.5a.59 .59 0 0 1 .8-.3 .59 .59 0 0 1 .2 .8 1.78 1.78 0 0 1-1.1 1.7l-.1-.1a1.37 1.37 0 0 1 0-1.7z"/>
<path d="M275.4 187.8l2.1 .1 .2-.3 .2 .4h-2.3l-.3 1.2a3.8 3.8 0 0 1-1.1 1.9l.6-.9zM275.9 188.4l.5 .1 .3-.5 .2 .1-.5 .4h.9l.2-.2v.3l-.4 1.1-.2 .1v-.1h-.5l-.3 1.1-.3 .2-.3-.3 .6-.1 .2-.9h-.6l-.2 .1zM276 188.6l-.1 .4h1.3l.1-.4zM275.8 189.1v.4h1.2l.1-.4zM274.7 190.8l1.1-.9 .1 .3zM276.5 190l.8 .5-.1 .3h-.2z"/>
<path d="M278.4 188.1h.8l.3-.1 .2 .2h-.6l-.3 .9 .4-.1 .2 .2h-.6l-.2 1 .5-.2-1.2 .7-.1-.3 .6-.2 .2-1-.3 .1-.1-.2h.4l.3-.9-.3 .1zM279.8 187.9h1.4l.1 .1-.1 .1-.4 1.5-.2 .1 .1-.2h-.5l-.2 .6h.4l.3-.2 .1 .3h-.8l-.2 .6h.6l.3-.2 .1 .3h-2.2v-.1h1.1l.1-.6h-.6l-.1-.1h.7l.2-.6h-.4l-.3 .2zM280 188l-.2 .6h.4l.2-.6zM280.6 188l-.2 .6h.5l.2-.6zM279.7 188.7l-.1 .7h.4l.2-.7zM280.3 188.7l-.1 .7h.5l.1-.7z"/>
<path d="M282.3 187.7h2.4l.2 .2-.2 .1-.6 2.4a.55 .55 0 0 1-.4 .7l.1-.3h-2.1l-.1 .2-.3 .1zM282.4 187.9l-.5 1.8 .4-.1a.76 .76 0 0 0 .7-.9v-.2l-.7 .6 .8-1.2zM283.1 187.9l.3 .1-.3 .3h.7l.1-.2 .2 .3-.8 .7 .8 .4-.2 .1a.61 .61 0 0 1-.8-.4l-1.2 .6-.2 .9h2.1l.8-2.8zM283 188.4l.2 .6 .6-.6zM282.8 189.6l.4 .1 .1 .2-.1 .1zM282.4 190.1l.8 .1 .1 .3-.1 .1z"/>
</g>
<g fill="#000" stroke="#000" stroke-width=".19">
<path d="M161.9 31.3h3.6l-1.8 1.5zM166.5 31.6l1.1-.4-.9 .6zM166.5 32.3l1.1-.4-.9 .7zM71.4 72.1h3.6l-1.8 1.4zM76 72.3l1-.4-.8 .6zM76 73.1l1-.5-.8 .6zM82.7 74.4l.8 .8-1-.4zM38.3 112.7v3.6l-1.5-1.8zM174.7 117.1l1.8-1.5 1.8 1.5zM179.4 115.7l1-.4-.9 .6zM179.4 116.5l1-.4-.9 .6zM33.9 152.1h3.6l-1.9 1.6z"/>
<path d="M38.5 152.4l1-.4-.8 .7zM38.5 153.2l1-.5-.8 .7z"/>
<circle cx="62" cy="19.3" r=".32"/>
<circle cx="102.4" cy="14.4" r=".32"/>
<circle cx="109.4" cy="37.8" r=".32"/>
<circle cx="114.3" cy="32.8" r=".29"/>
<circle cx="163.6" cy="26.5" r=".32"/>
<circle cx="62" cy="40.4" r=".32"/>
<circle cx="190.7" cy="40.1" r=".32"/>
<circle cx="143.1" cy="62.7" r=".34"/>
<circle cx="207" cy="131.8" r=".32"/>
<circle cx="61.6" cy="170.3" r=".29"/>
</g>
<g font-size="3.4">
<text x="1.4" y="150.5">借(通)用件登记</text>
<text x="2.2" y="153.9">描</text>
<text x="11.3" y="153.9">图</text>
<text x="2.2" y="163">描</text>
<text x="11.3" y="163">校</text>
<text x="2.1" y="172.1">旧底图总号</text>
<text x="3.6" y="181.3">底图总号</text>
<text x="2.2" y="190.4">签</text>
<text x="11.3" y="190.4">字</text>
<text x="166.5" y="187.9">标记</text>
<text x="173.5" y="187.9">处数</text>
<text x="181.6" y="187.9">分 区 更改文件号</text>
<text x="203.8" y="188">签字</text>
<text x="212.8" y="187.9">日 期</text>
<text x="167.2" y="196.3">校对</text>
<text x="167.2" y="192.1">设计</text>
<text x="193.8" y="192.1">标准化</text>
<text x="225.3" y="193.1">阶段标记</text>
<text x="241.6" y="193.2">重量</text>
<text x="250.1" y="193.1">比例</text>
<text x="2.5" y="199.5">日</text>
<text x="11.6" y="199.5">期</text>
<text x="167.2" y="200.6">审核</text>
<text x="243.9" y="198.8">X</text>
<text x="251.6" y="198.8">1:1</text>
<text x="167.3" y="204.7">工艺</text>
<text x="195.2" y="204.7">批准</text>
<text x="226" y="204.3">共</text>
<text x="232.1" y="204.3">张</text>
<text x="239.7" y="204.3">第</text>
<text x="245.8" y="204.3">张</text>
</g>
<g font-size="3.1">
<text x="127.6" y="18.9">J8</text>
<text x="125.6" y="31.8">CON2</text>
<text x="261.6" y="46.8">J3</text>
<text x="26.5" y="64.3">J1</text>
<text x="43.2" y="64.3">J4</text>
<text x="259.6" y="66.5">CON4</text>
<text x="24.9" y="84">CON4</text>
<text x="41.1" y="84">CON4</text>
<text x="58.6" y="111.6">J2</text>
<text x="56.7" y="124.5">CON2</text>
<text x="117.7" y="134.5">J7</text>
<text x="225.9" y="136.4">J6</text>
<text x="230.7" y="140.5">CON2</text>
<text x="115.7" y="150.8">CON3</text>
<text x="103.9" y="166.9">J5</text>
</g>
<g font-size="2.6">
<text x="72.6" y="41.7">U1 6N137</text>
<text x="72.6" y="62.9">U2 6N137</text>
<text x="73.4" y="81.5">U3 PC817</text>
<text x="157.6" y="133">U5</text>
<text x="53.1" y="141.2">U6</text>
</g>
<g font-size="2.5">
<text x="128.6" y="22.8">1</text>
<text x="128.4" y="26.8">2</text>
<text x="262.8" y="50.7">1</text>
<text x="262.4" y="54.4">2</text>
<text x="262.5" y="58.2">3</text>
<text x="262.4" y="62.1">4</text>
<text x="27.3" y="68.2">4</text>
<text x="27.3" y="72">3</text>
<text x="43.9" y="68.2">4</text>
<text x="43.9" y="72">3</text>
<text x="27.5" y="75.7">2</text>
<text x="44.2" y="75.7">2</text>
<text x="27.8" y="79.6">1</text>
<text x="44.4" y="79.6">1</text>
<text x="59.4" y="119.7">2</text>
<text x="59.8" y="115.7">1</text>
<text x="230.7" y="136">2</text>
<text x="234.6" y="136">1</text>
<text x="118.5" y="138.8">3</text>
<text x="118.6" y="142.5">2</text>
<text x="118.9" y="146.3">1</text>
<text x="100.5" y="166.9">1</text>
<text x="100.3" y="170.9">2</text>
</g>
<g font-size="2.4">
<text x="101.1" y="10.8">VCC</text>
<text x="161.8" y="23.6">VCC</text>
<text x="207.6" y="25.1">VM</text>
<text x="141.7" y="50.3">VCC</text>
<text x="267" y="111.3">VCC</text>
<text x="26.5" y="115.1">VM</text>
<text x="132.7" y="125.9">VCC</text>
<text x="123" y="126.2">VCC</text>
<text x="169.9" y="130.9">VCC</text>
<text x="205" y="127">VCC</text>
<text x="34.3" y="137.5">VM</text>
<text x="91.7" y="139.1">VCC</text>
<text x="178.6" y="147.7">VCC</text>
</g>
<g font-size="2.3">
<text x="148.9" y="136.2">1</text>
<text x="167.6" y="136.2">16</text>
<text x="148.5" y="142">3</text>
<text x="148.7" y="139.1">2</text>
<text x="167.7" y="139.1">15</text>
<text x="167.8" y="142">14</text>
<text x="148.4" y="144.9">4</text>
<text x="148.4" y="147.7">5</text>
<text x="167.7" y="144.9">13</text>
<text x="167.7" y="147.7">12</text>
<text x="148.4" y="150.6">6</text>
<text x="148.4" y="153.5">7</text>
<text x="167" y="153.5">10</text>
<text x="167.7" y="150.6">11</text>
<text x="148.4" y="156.4">8</text>
<text x="167.2" y="156.4">9</text>
</g>
<g font-size="2.1">
<text x="160.3" y="34.1">O</text>
<text x="172.5" y="48.8">O</text>
<text x="172" y="119.7">50%I</text>
</g>
<g font-size="1.9">
<text x="67.1" y="23.5">R1</text>
<text x="89.7" y="23.9">4K7</text>
<text x="90.5" y="21.8">R2</text>
<text x="103.9" y="21.5">104</text>
<text x="103.9" y="18.6">C1</text>
<text x="66.3" y="25.7">470Ω</text>
<text x="70.6" y="29.6">2</text>
<text x="85.3" y="29.8">7</text>
<text x="85.3" y="27.1">8</text>
<text x="155" y="29.8">C2</text>
<text x="70.4" y="32.9">3</text>
<text x="85.3" y="35.2">5</text>
<text x="85.3" y="32.5">6</text>
<text x="155" y="32.7">104</text>
<text x="160.4" y="31">D2</text>
<text x="200.8" y="33.5">C5</text>
<text x="210.5" y="34.5">C12</text>
<text x="158.6" y="42">1.2K</text>
<text x="159.4" y="39.8">R8</text>
<text x="200.7" y="36.4">104</text>
<text x="209.9" y="39.1">1000uF/50V</text>
<text x="66.3" y="46.8">470Ω</text>
<text x="67.1" y="44.7">R3</text>
<text x="93.6" y="47.3">4K7</text>
<text x="94.4" y="45.2">R4</text>
<text x="105.2" y="46">104</text>
<text x="105.2" y="43">C11</text>
<text x="166.5" y="47.8">17</text>
<text x="179.4" y="43.4" transform="rotate(-90 179.4 43.4)">20</text>
<text x="188.5" y="43.4" transform="rotate(-90 188.5 43.4)">8</text>
<text x="192.7" y="43.4" transform="rotate(-90 192.7 43.4)">18</text>
<text x="70.6" y="50.7">2</text>
<text x="85.3" y="53.7">6</text>
<text x="85.3" y="51">7</text>
<text x="85.3" y="48.3">8</text>
<text x="166.3" y="50.5">19</text>
<text x="204.8" y="50.3">16</text>
<text x="70.4" y="54.3">3</text>
<text x="85.3" y="56.4">5</text>
<text x="144.2" y="58.8">27K</text>
<text x="144.4" y="56.6">R9</text>
<text x="166" y="57.1">21</text>
<text x="166.7" y="59.8">4</text>
<text x="166.9" y="54.4">3</text>
<text x="204.8" y="54.4">13</text>
<text x="62.9" y="65.4">470Ω</text>
<text x="63.7" y="63.4">R5</text>
<text x="91.8" y="64.7">4K7</text>
<text x="92.5" y="62.6">R6</text>
<text x="166.8" y="62.5">5</text>
<text x="167.1" y="65.2">1</text>
<text x="204.7" y="62.2">12</text>
<text x="68.9" y="69.4">1</text>
<text x="87.3" y="68.8">4</text>
<text x="139.5" y="67.9">C3</text>
<text x="165.7" y="71">22</text>
<text x="166.9" y="67.9">2</text>
<text x="204.7" y="66.3">9</text>
<text x="68.8" y="75">2</text>
<text x="87.3" y="76.2">3</text>
<text x="132.2" y="72.6">10uF/25V</text>
<text x="165.7" y="77.5">24</text>
<text x="165.7" y="73.7">23</text>
<text x="204.6" y="72.5">14</text>
<text x="204.7" y="76.7">11</text>
<text x="165.7" y="80.2">25</text>
<text x="179.9" y="86.2" transform="rotate(-90 179.9 86.2)">7</text>
<text x="183.3" y="86.2" transform="rotate(-90 183.3 86.2)">6</text>
<text x="186.7" y="87" transform="rotate(-90 186.7 87)">10</text>
<text x="190.1" y="87" transform="rotate(-90 190.1 87)">15</text>
<text x="207.8" y="89.2">R20</text>
<text x="216.7" y="89.2">R21</text>
<text x="227.9" y="87.3">0.24</text>
<text x="228.3" y="85.1">R18</text>
<text x="239.6" y="87.3">0.47</text>
<text x="240.2" y="85.1">R19</text>
<text x="174.5" y="93.9">120P</text>
<text x="175.6" y="91.7">C4</text>
<text x="207.8" y="91.5">0.24</text>
<text x="216.1" y="91.5">0.47</text>
<text x="36.7" y="111.8">D12</text>
<text x="46.6" y="113.4">F1</text>
<text x="35.1" y="118.5">FR307</text>
<text x="46.2" y="117">5A</text>
<text x="173.3" y="114.7">D1</text>
<text x="171.4" y="126">1.2K</text>
<text x="171.7" y="123.8">R12</text>
<text x="198.1" y="130.6">R14</text>
<text x="264.4" y="126.2">S1(拨码开关)</text>
<text x="187.1" y="135.5">C7</text>
<text x="197.7" y="134.4">470K</text>
<text x="204" y="134.9">C6</text>
<text x="48.9" y="143.3">3</text>
<text x="57.9" y="143.3">2</text>
<text x="186.4" y="138.2">105</text>
<text x="203.3" y="138.2">104</text>
<text x="51.5" y="144.4">LM317T</text>
<text x="52.3" y="148.1">1</text>
<text x="62.9" y="149.9">R15</text>
<text x="26.8" y="155.8">VCCLED</text>
<text x="32.4" y="151.8">D3</text>
<text x="40.9" y="155.4">C10</text>
<text x="62.9" y="152.1">300Ω</text>
<text x="74.1" y="151.5">C8</text>
<text x="30.7" y="159.9">R17</text>
<text x="41" y="157.7">104</text>
<text x="62.9" y="159.8">R16</text>
<text x="62.9" y="162">910Ω</text>
<text x="73.8" y="156.2">220uF/35V</text>
<text x="30.6" y="162.1">4K7</text>
</g>
<g font-size="1.8">
<text x="207.9" y="35">+</text>
<text x="143.6" y="68.4">+</text>
</g>
<text font-size="1.4" x="71.8" y="152">+</text>
</svg>
